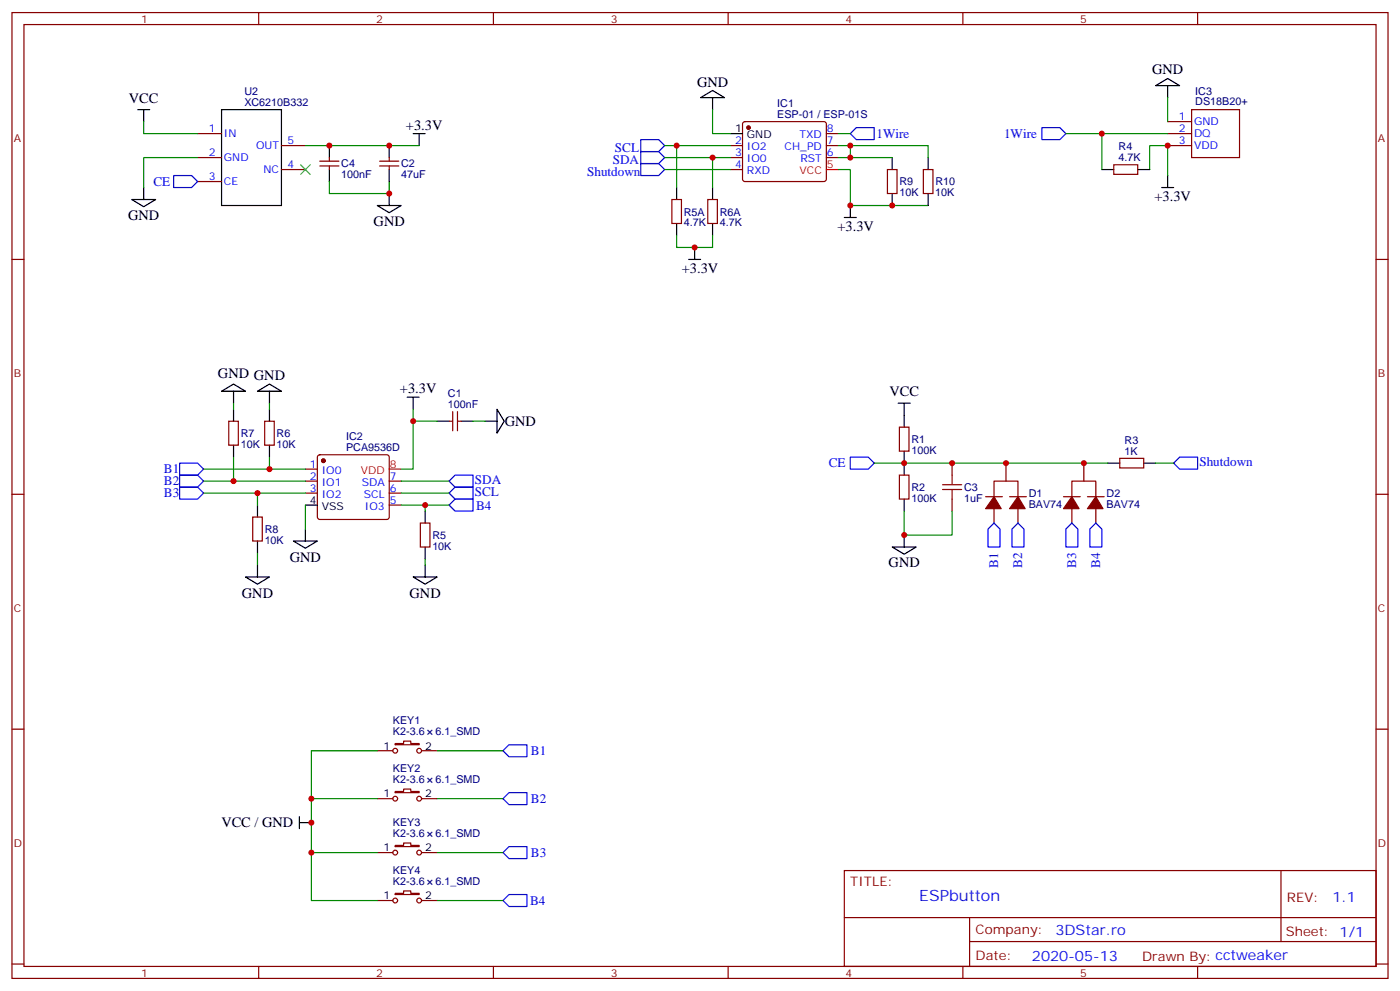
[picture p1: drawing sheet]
<svg xmlns="http://www.w3.org/2000/svg" width="412mm" height="292mm" viewBox="0 0 412 292" stroke-linecap="round" stroke-linejoin="round" font-family="sans-serif">
<g fill="none" stroke="#870000" stroke-width=".35">
<path d="M3.5 3.7h405.4v284.3h-405.4zM7.1 7.2h398.2v277.3h-398.2zM76.2 3.7v3.5M145.3 3.7v3.5M214.5 3.7v3.5M283.6 3.7v3.5M352.8 3.7v3.5M58.2 39.3h7.1M219 36l.4-.2h23.3l.5 .2 .2 .5v16.5l-.7 .4h-23.5l-.5-.7v-16.2zM243.4 39.3h3.5M344 39.3h7M344 35.8h7"/>
<path d="M351 32.3h14.1v14.1h-14.1zM58.2 46.4h7.1M58.2 53.4h7.1M82.9 42.9h7.1M82.9 49.9h7.1M94.2 48.9h5.6M94.2 47.4h5.6M97 46.4v1M97 48.9v1M111.8 48.9h5.7M111.8 47.4h5.7M114.7 46.4v1"/>
<path d="M114.7 48.9v1M197.9 58.7h2.8v7.1h-2.8zM208.5 58.7h2.8v7.1h-2.8zM215.2 42.9h3.5M215.2 46.4h3.5M215.2 49.9h3.5M243.4 42.9h3.5M243.4 46.4h3.5M261.4 49.9h2.8v7.1h-2.8zM272 49.9h2.8v7.1h-2.8zM328.1 48.5h7v2.8h-7zM344 42.9h7"/>
<path d="M3.5 76.4h3.6M405.3 76.4h3.6M67.4 124h2.8v7.1h-2.8zM78 124h2.8v7.1h-2.8zM90 138.1h3.5M93.7 134.1l.5-.2h19.7l.5 .2 .3 .5v17.6l-.3 .5-.5 .2h-19.7l-.5-.2-.2-.5v-17.6zM132.3 124h1M133.3 121.2v5.6M134.8 121.2v5.6M134.8 124h1M264.9 139.9h2.9v7h-2.9zM264.9 125.8h2.9v7h-2.9z"/>
<path d="M280.5 136.3v3.6M296.3 136.3v5.3M319.3 136.3v5.3M329.8 134.9h7.1v2.9h-7.1zM3.5 145.5h3.6M74.4 152.2h2.9v7.1h-2.9zM90 141.6h3.5M90 145.2h3.5M114.7 141.6h3.5M114.7 145.2h3.5M114.7 148.7h3.5M123.8 154h2.8v7h-2.8z"/>
<path d="M280.5 146.9v3.6M290.3 146.2h5M292.8 146.2v-4.6h7.1v5.3M292.8 148.7v5.3M297.4 146.2h4.9M299.9 148.7v5.3M313.3 146.2h4.9M315.7 146.2v-4.6h7.1v5.3M315.7 148.7v5.3M320.3 146.2h5M322.8 148.7v5.3M405.3 145.5h3.6"/>
<path d="M3.5 214.7h3.6M116.4 218.9h2.5v-.7h2.1v.7h2.5v.4h-7.1zM405.3 214.7h3.6M111.1 221h4.6M111.1 235.1h4.6M116.4 233h2.5v-.7h2.1v.7h2.5v.4h-7.1zM124.2 221h4.6M124.2 235.1h4.6M111.1 251h4.6M116.4 248.9h2.5v-.7h2.1v.7h2.5v.3h-7.1zM124.2 251h4.6M248.7 256.3h156.6v28.2h-156.6z"/>
<path d="M377.3 256.3v20.9M111.1 265.1h4.6M116.4 263h2.5v-.7h2.1v.7h2.5v.3h-7.1zM124.2 265.1h4.6M248.7 270.1h156.5M285.6 277.2h119.6M285.6 270.1v14.2M3.5 283.8h3.6M76.2 284.5v3.5M145.3 284.5v3.5M214.5 284.5v3.5M283.6 284.5v3.5"/>
<path d="M352.8 284.5v3.5M405.3 283.8h3.6"/>
<circle cx="116.4" cy="221" r=".71"/>
<circle cx="116.4" cy="235.1" r=".71"/>
<circle cx="123.5" cy="221" r=".71"/>
<circle cx="123.5" cy="235.1" r=".71"/>
<circle cx="116.4" cy="251" r=".71"/>
<circle cx="123.5" cy="251" r=".71"/>
<circle cx="116.4" cy="265.1" r=".71"/>
<circle cx="123.5" cy="265.1" r=".71"/>
</g>
<g fill="#870000" stroke="#870000" stroke-width=".35">
<path d="M299.9 146.2l2.1 3.6h-4.6z"/>
<path d="M292.8 146.2l2.1 3.6h-4.6z"/>
<path d="M322.8 146.2l2.1 3.6h-4.6z"/>
<path d="M315.7 146.2l2.2 3.6h-4.6z"/>
<circle cx="220.5" cy="37.6" r=".53"/>
<circle cx="95.2" cy="135.6" r=".53"/>
</g>
<g fill="none" stroke="#000" stroke-width=".35">
<path d="M40.6 32.3h3.5M42.3 32.3v3.5M65.3 32.3h17.6v28.2h-17.6zM121.7 39.3h3.5M123.5 39.3v3.6M206.4 28.8l3.5-2.2 3.5 2.2zM209.9 28.8v3.5M215.2 39.3h3.5M340.4 25.2l3.6-2.1 3.5 2.1zM344 25.2v3.6M38.8 58.7h7.1l-3.6 2.2zM42.3 55.2v3.5"/>
<path d="M97 42.9v3.5M97 49.9v3.5M114.7 42.9v3.5M114.7 49.9v3.5M114.7 57v3.5M199.3 55.2v3.5M209.9 55.2v3.5M262.8 46.4v3.5M262.8 57v3.5M273.4 46.4v3.5M273.4 57v3.5M324.6 49.9h3.5"/>
<path d="M335.1 49.9h3.6M342.2 55.2h3.5M344 51.7v3.5M111.1 60.5h7.1l-3.5 2.1zM199.3 65.8v3.5M202.8 76.4h3.6M204.6 72.8v3.6M209.9 65.8v3.5M248.7 64h3.5M250.5 60.5v3.5M65.3 115.2l3.5-2.1 3.5 2.1zM68.8 115.2v3.5"/>
<path d="M75.8 115.2l3.6-2.1 3.5 2.1zM79.4 115.2v3.5M119.9 116.9h3.6M121.7 116.9v3.6M264.6 118.7h3.5M266.3 118.7v7.1M68.8 120.5v3.5M68.8 131.1v3.5M79.4 120.5v3.5M79.4 131.1v3.5M128.8 124h3.5M135.8 124h3.5"/>
<path d="M142.9 124h3.5M146.4 120.5l2.1 3.5-2.1 3.5zM266.3 132.8v7.1M326.3 136.3h3.5M336.9 136.3h3.5M75.8 148.7v3.5M75.8 159.3v3.5M86.4 159.3h7.1l-3.5 2.1zM90 148.7h3.5M90 155.8v3.5M125.2 150.5v3.5M266.3 146.9v3.6"/>
<path d="M266.3 157.5v3.5M72.3 169.9h7.1l-3.6 2.1zM75.8 166.3v3.6M121.7 169.9h7.1l-3.6 2.1zM125.2 161v3.6M125.2 166.3v3.6M262.8 161h7.1l-3.6 2.2zM88.2 242.2h3.5M88.2 240.4v3.5"/>
</g>
<path d="M243.4 49.9h3.5M114.7 138.1h3.5" fill="none" stroke="#f00" stroke-width=".35"/>
<g fill="none" stroke="#008700" stroke-width=".35">
<path d="M42.3 35.8v3.5h15.9M209.9 32.3v7h5.3M246.9 39.3h3.6M314 39.3h30M324.6 39.3v10.6M344 28.8v7M58.2 46.4h-15.9v8.8M90 42.9h33.5M97 53.4v3.6h17.7v-3.6M195.8 42.9h19.4M195.8 46.4h19.4M195.8 49.9h19.4"/>
<path d="M199.3 42.9v12.3M209.9 46.4v8.8M246.9 42.9h3.6v3.5h-3.6M246.9 49.9h3.6v10.6h22.9M250.5 42.9h22.9v3.5M250.5 46.4h12.3M338.7 49.9v-7h5.3v8.8M199.3 69.3v3.5h10.6v-3.5M68.8 118.7v1.8M79.4 118.7v1.8M60 138.1h30M68.8 134.6v7"/>
<path d="M79.4 134.6v3.5M121.7 120.5v17.6h-3.5M121.7 124h7.1M139.3 124h3.6M257.5 136.3h68.8M340.4 136.3h5.3M60 141.6h30M60 145.2h30M75.8 145.2v3.5M90 148.7v7.1M118.2 141.6h14.1M118.2 145.2h14.1"/>
<path d="M118.2 148.7h14.1M125.2 148.7v1.8M266.3 150.5v7h14.2v-7M75.8 162.8v3.5M125.2 164.6v1.7M91.7 235.1h19.4M111.1 221h-19.4v30h19.4M128.8 221h19.4M128.8 235.1h19.4M91.7 251v14.1h19.4M128.8 251h19.4M128.8 265.1h19.4"/>
</g>
<g fill="none" stroke="#00f" stroke-width=".35">
<path d="M250.5 39.3l1.7-1.7h5.3v3.5h-5.3zM306.9 37.6h5.3l1.8 1.7-1.8 1.8h-5.3zM51.2 51.7h5.2l1.8 1.7-1.8 1.8h-5.2zM188.7 41.1h5.3l1.8 1.8-1.8 1.7h-5.3zM188.7 44.6h5.3l1.8 1.8-1.8 1.8h-5.3zM188.7 48.2h5.3l1.8 1.7-1.8 1.8h-5.3zM52.9 136.3h5.3l1.8 1.8-1.8 1.8h-5.3zM52.9 139.9h5.3l1.8 1.7-1.8 1.8h-5.3zM250.5 134.6h5.3l1.7 1.7-1.7 1.8h-5.3zM345.7 136.3l1.8-1.7h5.3v3.5h-5.3zM52.9 143.4h5.3l1.8 1.8-1.8 1.7h-5.3zM132.3 145.2l1.8-1.8h5.2v3.5h-5.2z"/>
<path d="M132.3 141.6l1.8-1.7h5.2v3.5h-5.2zM132.3 148.7l1.8-1.8h5.2v3.6h-5.2zM292.8 154l1.8 1.8v5.2h-3.6v-5.2zM299.9 154l1.7 1.8v5.2h-3.5v-5.2zM315.7 154l1.8 1.8v5.2h-3.5v-5.2zM322.8 154l1.8 1.8v5.2h-3.6v-5.2zM148.2 221l1.7-1.7h5.3v3.5h-5.3zM148.2 235.1l1.7-1.7h5.3v3.5h-5.3zM148.2 251l1.7-1.8h5.3v3.6h-5.3zM149.9 263.3h5.3v3.6h-5.3l-1.7-1.8z"/>
</g>
<path d="M88.5 48.5l2.9 2.8M91.4 48.5l-2.9 2.8" fill="none" stroke="#3c3" stroke-width=".35"/>
<path d="M280.5 139.9v2.8M277.6 144.1h5.7M277.6 142.7h5.7M280.5 144.1v2.8" fill="none" stroke="#a10000" stroke-width=".35"/>
<g fill="#c00">
<circle cx="91.7" cy="235.1" r=".88"/>
<circle cx="209.9" cy="46.4" r=".88"/>
<circle cx="204.6" cy="72.8" r=".88"/>
<circle cx="199.3" cy="42.9" r=".88"/>
<circle cx="125.2" cy="148.7" r=".88"/>
<circle cx="75.8" cy="145.2" r=".88"/>
<circle cx="68.8" cy="141.6" r=".88"/>
<circle cx="79.4" cy="138.1" r=".88"/>
<circle cx="319.3" cy="136.3" r=".88"/>
<circle cx="296.3" cy="136.3" r=".88"/>
<circle cx="114.7" cy="57" r=".88"/>
<circle cx="250.5" cy="46.4" r=".88"/>
<circle cx="91.7" cy="251" r=".88"/>
<circle cx="91.7" cy="242.2" r=".88"/>
<circle cx="266.3" cy="136.3" r=".88"/>
<circle cx="344" cy="42.9" r=".88"/>
<circle cx="324.6" cy="39.3" r=".88"/>
<circle cx="280.5" cy="136.3" r=".88"/>
<circle cx="97" cy="42.9" r=".88"/>
<circle cx="250.5" cy="42.9" r=".88"/>
<circle cx="250.5" cy="60.5" r=".88"/>
<circle cx="262.8" cy="60.5" r=".88"/>
<circle cx="121.7" cy="124" r=".88"/>
<circle cx="266.3" cy="157.5" r=".88"/>
<circle cx="114.7" cy="42.9" r=".88"/>
</g>
<text font-size="4.6" fill="#00f" x="270.8" y="265.3">ESPbutton</text>
<g font-size="4.2">
<text x="339.4" y="21.9">GND</text>
<text x="205.3" y="25.5">GND</text>
<text x="38" y="30.2">VCC</text>
<text x="119.6" y="38.2">+3.3V</text>
<text x="340.1" y="59.2">+3.3V</text>
<text x="37.8" y="64.8">GND</text>
<text x="110.1" y="66.6">GND</text>
<text x="246.7" y="68">+3.3V</text>
<text x="200.8" y="80.3">+3.3V</text>
<text x="64.2" y="111.3">GND GND</text>
<text x="117.8" y="115.8">+3.3V</text>
<text x="262" y="116.6">VCC</text>
<text x="148.7" y="125.4">GND</text>
<text x="85.4" y="165.4">GND</text>
<text x="261.8" y="167">GND</text>
<text x="71.3" y="176">GND</text>
<text x="120.7" y="176">GND</text>
<text x="65.2" y="243.6">VCC / GND</text>
</g>
<g font-size="4.2" fill="#00f">
<text x="392.5" y="265.6">1.1</text>
<text x="310.9" y="275.1">3DStar.ro</text>
<text x="304" y="282.9">2020-05-13</text>
</g>
<g font-size="3.9" fill="#00f">
<text x="258.2" y="40.6">1Wire</text>
<text x="295.8" y="40.6">1Wire</text>
<text x="181.1" y="44.6">SCL</text>
<text x="172.9" y="51.7">Shutdown</text>
<text x="180.5" y="48.2">SDA</text>
<text x="45.2" y="54.7">CE</text>
<text x="244.2" y="137.5">CE</text>
<text x="353.3" y="137.1">Shutdown</text>
<text x="48.3" y="139.4">B1</text>
<text x="48.3" y="142.9">B2</text>
<text x="139.9" y="142.4">SDA</text>
<text x="48.3" y="146.4">B3</text>
<text x="139.9" y="145.9">SCL</text>
<text x="140.3" y="150">B4</text>
<text x="294" y="167.1" transform="rotate(-90 294 167.1)">B1</text>
<text x="301.1" y="167.2" transform="rotate(-90 301.1 167.2)">B2</text>
<text x="317" y="167.2" transform="rotate(-90 317 167.2)">B3</text>
<text x="324" y="167.2" transform="rotate(-90 324 167.2)">B4</text>
<text x="156.4" y="222.2">B1</text>
<text x="156.4" y="236.3">B2</text>
<text x="156.4" y="252.2">B3</text>
<text x="156.1" y="266.4">B4</text>
</g>
<g font-size="3.9" fill="#800">
<text x="250.5" y="260.9">TITLE:</text>
<text x="379.1" y="265.6">REV:</text>
<text x="287.4" y="275.1">Company:</text>
<text x="378.7" y="275.7">Sheet: 1/1</text>
<text x="287.4" y="282.8">Date:</text>
<text x="336.4" y="282.8">Drawn By: cctweaker</text>
</g>
<g font-size="3.2" fill="#800">
<text x="41.6" y="6.7">1</text>
<text x="110.8" y="6.7">2</text>
<text x="179.9" y="6.7">3</text>
<text x="249.1" y="6.7">4</text>
<text x="318.2" y="6.7">5</text>
<text x="4.1" y="41.8">A</text>
<text x="405.9" y="41.8">A</text>
<text x="4.1" y="110.9">B</text>
<text x="405.9" y="110.9">B</text>
<text x="4.1" y="180.1">C</text>
<text x="405.9" y="180.1">C</text>
<text x="4.1" y="249.2">D</text>
<text x="405.9" y="249.2">D</text>
<text x="41.6" y="287.5">1</text>
<text x="110.8" y="287.5">2</text>
<text x="179.9" y="287.5">3</text>
<text x="249.1" y="287.5">4</text>
<text x="318.2" y="287.5">5</text>
</g>
<g font-size="3.2" fill="#000080">
<text x="72" y="28">U2</text>
<text x="352.1" y="27.9">IC3</text>
<text x="72" y="31.2">XC6210B332</text>
<text x="229" y="34.7">ESP-01 / ESP-01S</text>
<text x="229" y="31.6">IC1</text>
<text x="352.1" y="31">DS18B20+</text>
<text x="329.5" y="47.4">4.7K</text>
<text x="329.5" y="44.3">R4</text>
<text x="100.5" y="52.5">100nF</text>
<text x="100.5" y="49.3">C4</text>
<text x="118.2" y="52.5">47uF</text>
<text x="118.2" y="49.3">C2</text>
<text x="264.9" y="57.8">10K</text>
<text x="264.9" y="54.6">R9</text>
<text x="275.5" y="57.8">10K</text>
<text x="275.5" y="54.6">R10</text>
<text x="201.4" y="63.4">R5A</text>
<text x="212" y="63.4">R6A</text>
<text x="201.4" y="66.6">4.7K</text>
<text x="212" y="66.6">4.7K</text>
<text x="132" y="116.9">C1</text>
<text x="131.9" y="120.1">100nF</text>
<text x="70.9" y="131.9">10K</text>
<text x="70.9" y="128.7">R7</text>
<text x="81.5" y="131.9">10K</text>
<text x="81.5" y="128.7">R6</text>
<text x="102" y="129.6">IC2</text>
<text x="268.5" y="130.4">R1</text>
<text x="331.3" y="130.7">R3</text>
<text x="102" y="132.8">PCA9536D</text>
<text x="268.5" y="133.6">100K</text>
<text x="331.3" y="133.9">1K</text>
<text x="268.5" y="147.7">100K</text>
<text x="268.5" y="144.6">R2</text>
<text x="284" y="147.8">1uF</text>
<text x="284" y="144.5">C3</text>
<text x="303" y="149.5">BAV74</text>
<text x="303" y="146.3">D1</text>
<text x="326" y="149.5">BAV74</text>
<text x="326" y="146.3">D2</text>
<text x="78" y="160.1">10K</text>
<text x="78" y="156.9">R8</text>
<text x="127.4" y="161.8">10K</text>
<text x="127.4" y="158.7">R5</text>
<text x="115.7" y="213.3">KEY1</text>
<text x="115.7" y="216.4">K2-3.6</text>
<text x="128.3" y="216.4">6.1_SMD</text>
<text x="115.7" y="227.4">KEY2</text>
<text x="115.7" y="230.5">K2-3.6</text>
<text x="128.3" y="230.5">6.1_SMD</text>
<text x="115.7" y="243.2">KEY3</text>
<text x="115.7" y="246.4">K2-3.6</text>
<text x="128.3" y="246.4">6.1_SMD</text>
<text x="115.7" y="257.4">KEY4</text>
<text x="115.7" y="260.5">K2-3.6</text>
<text x="128.3" y="260.5">6.1_SMD</text>
</g>
<g font-size="3.2" fill="#00f">
<text x="347.2" y="35.5">1</text>
<text x="61.5" y="39">1</text>
<text x="66" y="40.4">IN</text>
<text x="235.5" y="40.7">TXD</text>
<text x="243.6" y="39">8</text>
<text x="347.2" y="39">2</text>
<text x="351.7" y="36.9">GND</text>
<text x="351.7" y="40.4">DQ</text>
<text x="61.5" y="46">2</text>
<text x="66" y="47.4">GND</text>
<text x="75.4" y="43.9">OUT</text>
<text x="84.7" y="42.5">5</text>
<text x="216.5" y="42.5">2</text>
<text x="216.5" y="46">3</text>
<text x="220" y="44.3">IO2</text>
<text x="220" y="47.8">IO0</text>
<text x="231.1" y="44.3">CH_PD</text>
<text x="235.8" y="47.8">RST</text>
<text x="243.6" y="46">6</text>
<text x="243.6" y="42.5">7</text>
<text x="347.2" y="42.5">3</text>
<text x="351.7" y="43.9">VDD</text>
<text x="61.5" y="53.1">3</text>
<text x="77.6" y="51">NC</text>
<text x="84.7" y="49.6">4</text>
<text x="216.5" y="49.6">4</text>
<text x="220" y="51.3">RXD</text>
<text x="66" y="54.5">CE</text>
<text x="91.3" y="137.8">1</text>
<text x="91.3" y="141.3">2</text>
<text x="94.8" y="139.5">IO0</text>
<text x="94.8" y="143.1">IO1</text>
<text x="106.6" y="143.1">SDA</text>
<text x="114.8" y="141.3">7</text>
<text x="91.3" y="144.8">3</text>
<text x="94.8" y="146.6">IO2</text>
<text x="107.2" y="146.6">SCL</text>
<text x="114.8" y="148.3">5</text>
<text x="114.8" y="144.8">6</text>
<text x="107.5" y="150.1">IO3</text>
</g>
<g font-size="3.2">
<text x="216.5" y="39">1</text>
<text x="220" y="40.7">GND</text>
<text x="91.3" y="148.3">4</text>
<text x="94.8" y="150.1">VSS</text>
<text x="113" y="220.7">1</text>
<text x="125.2" y="220.7">2</text>
<text x="113" y="234.8">1</text>
<text x="125.2" y="234.8">2</text>
<text x="113" y="250.6">1</text>
<text x="125.2" y="250.6">2</text>
<text x="113" y="264.8">1</text>
<text x="125.2" y="264.8">2</text>
</g>
<g font-size="3.2" fill="#f00">
<text x="235.5" y="51.3">VCC</text>
<text x="243.6" y="49.6">5</text>
<text x="114.8" y="137.8">8</text>
<text x="106.3" y="139.5">VDD</text>
</g>
</svg>
